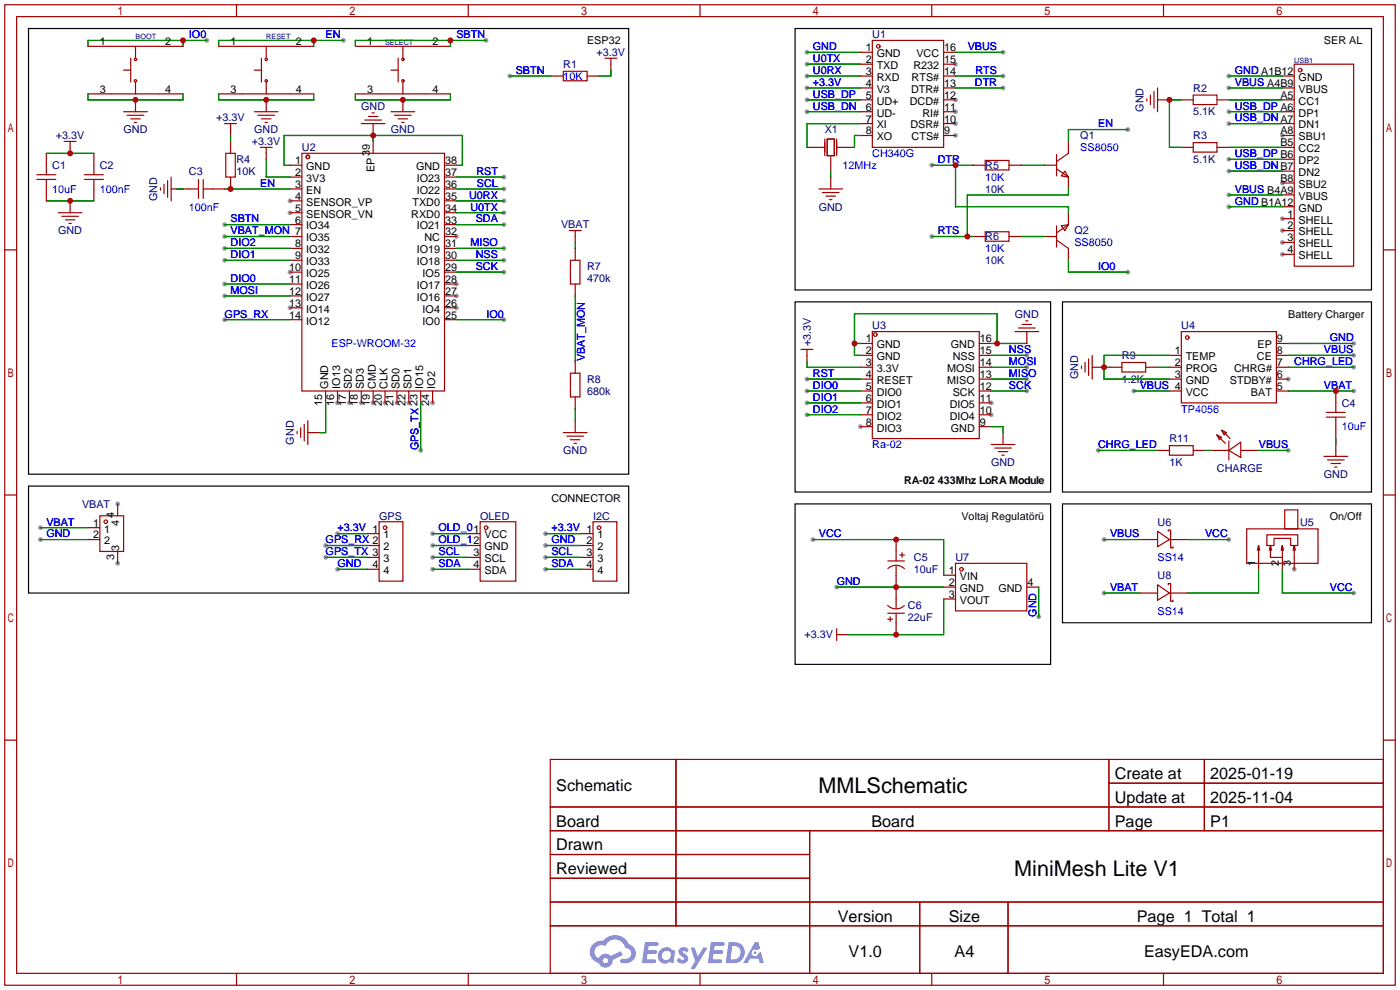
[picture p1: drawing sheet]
<svg xmlns="http://www.w3.org/2000/svg" width="299mm" height="212mm" viewBox="0 0 299 212" stroke-linecap="round" stroke-linejoin="round" font-family="sans-serif">
<g fill="#999">
<circle cx="62" cy="42.9" r=".51"/>
<circle cx="62" cy="45.5" r=".51"/>
<circle cx="62" cy="58.2" r=".51"/>
<circle cx="62" cy="65.8" r=".51"/>
<circle cx="72.1" cy="86.1" r=".51"/>
<circle cx="74.7" cy="86.1" r=".51"/>
<circle cx="77.2" cy="86.1" r=".51"/>
<circle cx="79.8" cy="86.1" r=".51"/>
<circle cx="82.3" cy="86.1" r=".51"/>
<circle cx="84.8" cy="86.1" r=".51"/>
<circle cx="87.4" cy="86.1" r=".51"/>
<circle cx="92.5" cy="86.1" r=".51"/>
<circle cx="97.5" cy="65.8" r=".51"/>
<circle cx="97.5" cy="63.2" r=".51"/>
<circle cx="97.5" cy="60.7" r=".51"/>
<circle cx="97.5" cy="50.5" r=".51"/>
<circle cx="274.1" cy="29" r=".51"/>
<circle cx="274.1" cy="39.1" r=".51"/>
<circle cx="274.1" cy="46.7" r=".51"/>
<circle cx="274.1" cy="49.3" r=".51"/>
<circle cx="274.1" cy="51.8" r=".51"/>
<circle cx="274.1" cy="54.4" r=".51"/>
<circle cx="183.9" cy="91.2" r=".51"/>
<circle cx="211.8" cy="88.6" r=".51"/>
<circle cx="211.8" cy="86.1" r=".51"/>
<circle cx="275.3" cy="81" r=".51"/>
<circle cx="276.6" cy="121.7" r=".51"/>
<circle cx="25.1" cy="120.4" r=".51"/>
<circle cx="25.1" cy="107.7" r=".51"/>
<circle cx="204.2" cy="29" r=".51"/>
<circle cx="204.2" cy="26.4" r=".51"/>
<circle cx="204.2" cy="23.9" r=".51"/>
<circle cx="204.2" cy="21.3" r=".51"/>
<circle cx="204.2" cy="13.7" r=".51"/>
<circle cx="73.4" cy="8.6" r=".51"/>
<circle cx="44.2" cy="8.6" r=".51"/>
<circle cx="107.7" cy="68.3" r=".51"/>
<circle cx="107.7" cy="37.8" r=".51"/>
<circle cx="107.7" cy="40.4" r=".51"/>
<circle cx="107.7" cy="42.9" r=".51"/>
<circle cx="107.7" cy="45.5" r=".51"/>
<circle cx="107.7" cy="48" r=".51"/>
<circle cx="107.7" cy="53.1" r=".51"/>
<circle cx="107.7" cy="55.6" r=".51"/>
<circle cx="107.7" cy="58.2" r=".51"/>
<circle cx="48" cy="63.2" r=".51"/>
<circle cx="48" cy="60.7" r=".51"/>
<circle cx="48" cy="50.5" r=".51"/>
<circle cx="48" cy="53.1" r=".51"/>
<circle cx="48" cy="55.6" r=".51"/>
<circle cx="262.6" cy="44.2" r=".51"/>
<circle cx="262.6" cy="16.3" r=".51"/>
<circle cx="262.6" cy="18.8" r=".51"/>
<circle cx="262.6" cy="41.7" r=".51"/>
<circle cx="262.6" cy="23.9" r=".51"/>
<circle cx="262.6" cy="26.4" r=".51"/>
<circle cx="262.6" cy="34" r=".51"/>
<circle cx="262.6" cy="36.6" r=".51"/>
<circle cx="241" cy="27.7" r=".51"/>
<circle cx="241" cy="58.2" r=".51"/>
<circle cx="199.1" cy="35.3" r=".51"/>
<circle cx="199.1" cy="50.5" r=".51"/>
<circle cx="172.5" cy="81" r=".51"/>
<circle cx="172.5" cy="83.6" r=".51"/>
<circle cx="172.5" cy="86.1" r=".51"/>
<circle cx="172.5" cy="88.6" r=".51"/>
<circle cx="219.5" cy="75.9" r=".51"/>
<circle cx="219.5" cy="78.5" r=".51"/>
<circle cx="219.5" cy="81" r=".51"/>
<circle cx="219.5" cy="83.6" r=".51"/>
<circle cx="289.3" cy="83.6" r=".51"/>
<circle cx="275.3" cy="96.3" r=".51"/>
<circle cx="234.7" cy="96.3" r=".51"/>
<circle cx="242.3" cy="83.6" r=".51"/>
<circle cx="289.3" cy="75.9" r=".51"/>
<circle cx="289.3" cy="78.5" r=".51"/>
<circle cx="289.3" cy="73.4" r=".51"/>
<circle cx="236" cy="115.3" r=".51"/>
<circle cx="236" cy="126.7" r=".51"/>
<circle cx="262.6" cy="115.3" r=".51"/>
<circle cx="289.3" cy="126.7" r=".51"/>
<circle cx="172.5" cy="11.2" r=".51"/>
<circle cx="214.4" cy="11.2" r=".51"/>
<circle cx="172.5" cy="21.3" r=".51"/>
<circle cx="172.5" cy="23.9" r=".51"/>
<circle cx="214.4" cy="16.3" r=".51"/>
<circle cx="214.4" cy="18.8" r=".51"/>
<circle cx="172.5" cy="13.7" r=".51"/>
<circle cx="172.5" cy="16.3" r=".51"/>
<circle cx="172.5" cy="18.8" r=".51"/>
<circle cx="116.6" cy="114" r=".51"/>
<circle cx="116.6" cy="116.6" r=".51"/>
<circle cx="116.6" cy="119.1" r=".51"/>
<circle cx="116.6" cy="121.7" r=".51"/>
<circle cx="8.6" cy="112.8" r=".51"/>
<circle cx="8.6" cy="115.3" r=".51"/>
<circle cx="92.5" cy="114" r=".51"/>
<circle cx="92.5" cy="116.6" r=".51"/>
<circle cx="92.5" cy="119.1" r=".51"/>
<circle cx="92.5" cy="121.7" r=".51"/>
<circle cx="72.1" cy="114" r=".51"/>
<circle cx="72.1" cy="121.7" r=".51"/>
<circle cx="69.6" cy="116.6" r=".51"/>
<circle cx="69.6" cy="119.1" r=".51"/>
<circle cx="103.9" cy="8.6" r=".51"/>
<circle cx="109" cy="16.3" r=".51"/>
<circle cx="48" cy="48" r=".51"/>
<circle cx="173.7" cy="115.3" r=".51"/>
<circle cx="178.8" cy="125.5" r=".51"/>
<circle cx="222" cy="131.8" r=".51"/>
<circle cx="48" cy="68.3" r=".51"/>
<circle cx="89.9" cy="96.3" r=".51"/>
</g>
<g fill="none" stroke="#a10000" stroke-width=".25">
<path d="M1 1h297.2v209.6h-297.2zM3.6 3.6h292.1v204.4h-292.1zM50.5 1v2.6M100.1 1v2.6M149.6 1v2.6M199.1 1v2.6M248.7 1v2.6M1 53.4h2.6M295.7 53.4h2.5M1 105.8h2.6M295.7 105.8h2.5M1 158.2h2.6"/>
<path d="M295.7 158.2h2.5M117.6 162.3h178.1v45.7h-178.1zM117.6 172.5h178.1M117.6 177.5h178.1M144.5 162.3v35.6M173 177.5v30.5M237 162.3v15.2M237 167.4h58.7M257.4 162.3v15.2M117.6 182.6h55.4M117.6 192.8h178.1M117.6 187.7h55.4"/>
<path d="M117.6 197.9h178.1M196.6 192.8v15.2M215.4 192.8v15.2M50.5 208v2.6M100.1 208v2.6M149.6 208v2.6M199.1 208v2.6M248.7 208v2.6"/>
</g>
<g fill="#5487ff">
<path d="M145.3 202.7a1.3 1.3 0 0 1 1.9 .3l-.4 .6a.54 .54 0 0 0-.9-.2l.1 .2a1.34 1.34 0 0 1 .9 1.8 1.47 1.47 0 0 1-2.3-.1l.5-.6 .8 .5a.31 .31 0 0 0 .4-.3 .31 .31 0 0 0-.3-.4 1.12 1.12 0 0 1-.7-1.8z"/>
<path d="M147.6 202.5h.9l.6 2 1.2-2h.9l-2.7 4.6h-.9l1-1.7z"/>
<path d="M137.8 201.4h1.7a1.31 1.31 0 0 1 1.2 .2 .4 .4 0 0 1-.3 .5l-1.8 .1-.1 .9h1.6a.4 .4 0 0 1 .4 .4 .4 .4 0 0 1-.5 .4h-1.6l-.2 1.2h1.4a.46 .46 0 0 1 .5 0 .46 .46 0 0 1 .1 .5l-.4 .2h-2.6z"/>
<path d="M151.9 201.4h1.7a1.32 1.32 0 0 1 1.2 .2 .39 .39 0 0 1-.3 .5l-1.8 .1-.1 .9h1.6a.4 .4 0 0 1 .4 .4 .4 .4 0 0 1-.4 .4h-1.7l-.2 1.2h1.4a.46 .46 0 0 1 .5 0 .46 .46 0 0 1 .1 .5l-.4 .2h-2.6z"/>
<path d="M161.3 201.4h.8l.3 1.3-.6 .4a.75 .75 0 0 0-1.1 .3 .75 .75 0 0 0 .5 1 .75 .75 0 0 0 .9-.7l.5-.2 .6 2.3h-.8l-.3-.9h-1.8l-.5 .9h-1z"/>
<path d="M155.7 201.4l-.6 4.4h1.5a2.27 2.27 0 0 0 2.6-2.2 2.27 2.27 0 0 0-2.7-2.2zM156.5 202.1a1.5 1.5 0 0 1 1.8 1.6 1.5 1.5 0 0 1-1.9 1.4h-.3z"/>
<path d="M141.2 203a1.6 1.6 0 0 0-.3 2.3 1.6 1.6 0 0 0 2.3 .2l.7 .3 .3-2.4-.1-.3-.5-.1a1.58 1.58 0 0 0-2.4 0zM141.8 203.5a.98 .98 0 0 1 1.6 .4 .98 .98 0 0 1-1.1 1.3 .94 .94 0 0 1-.9-.7 .94 .94 0 0 1 .4-1z"/>
<path d="M126.8 201.8a2.37 2.37 0 0 0 1.1 4 1.54 1.54 0 0 0 1.8 1 1.54 1.54 0 0 0 1.2-1.6l2.2-1.1-.5-.8-2 1a1.57 1.57 0 0 0-2.7 .5 1.5 1.5 0 0 1-.7-2.1 1.5 1.5 0 0 1 2.2-.5 2.23 2.23 0 0 1 2.3-1.4 2.23 2.23 0 0 1 2 1.8 1.16 1.16 0 0 1 1.2 1.1 1.16 1.16 0 0 1-1.1 1.2h-.7a.47 .47 0 0 0-.5 .4 .47 .47 0 0 0 .4 .5 2.17 2.17 0 0 0 2.5-.9 2.17 2.17 0 0 0-.3-2.7l-.8-.4a3.2 3.2 0 0 0-5.5-.7l-1.1 .1zM128.8 205.3a.6 .6 0 0 1 1.2 0 .6 .6 0 0 1-1.2 0z"/>
<circle cx="161.4" cy="203.6" r=".28"/>
</g>
<g fill="none" stroke="#a10000" stroke-width=".25">
<path d="M18.8 9.9h20.3M26.4 15h1.5M27.9 12.4v5.1M29 9.9v2.5M29 17.5v2.6M46.7 9.9h20.4M54.4 15h1.5M55.9 12.4v5.1M56.9 9.9v2.5M56.9 17.5v2.6M75.9 9.9h20.4M83.6 15h1.5"/>
<path d="M85.1 12.4v5.1M86.1 9.9v2.5M86.1 17.5v2.6M117.9 16.3h2.5M120.4 15.2h5.1v2.1h-5.1zM125.5 16.3h2.5M129.3 12.4h2.5M130.6 12.4v2.6M183.9 16.3h2.5M183.9 18.8h2.5M183.9 11.2h2.5M183.9 13.7h2.5"/>
<path d="M186.4 8.6h15.3v22.9h-15.3zM201.7 16.3h2.5M201.7 18.8h2.5M201.7 11.2h2.5M201.7 13.7h2.5M246.6 19.6v3.5M247.4 18.8v5.1M274.1 16.3h2.5M274.1 18.8h2.5M276.6 13.7h12.7v43.2h-12.7zM7.9 37.3h4M7.9 38.4h4"/>
<path d="M9.9 32.8v4.5M9.9 38.4v4.5M13.7 30.2h2.6M15 30.2v2.6M18 37.3h4.1M18 38.4h4.1M18.8 20.1h20.3M20.1 32.8v4.5M20.1 38.4v4.5M26.4 23.9h5.1M27.2 24.6h3.5M27.9 25.4h2.1"/>
<path d="M28.7 26.2h.5M29 21.3v2.6M35.1 39.4v2M35.8 38.6v3.6M36.6 37.8v5.1M42.4 38.4v4M43.4 38.4v4M46.7 20.1h20.4M48 26.4h2.5M48.3 32.8h2v5h-2zM49.3 26.4v2.6M49.3 30.2v2.6"/>
<path d="M49.3 37.8v2.6M54.4 23.9h5M55.1 24.6h3.6M55.6 31.5h2.6M55.9 25.4h2M56.6 26.2h.5M56.9 21.3v2.6M56.9 31.5v2.5M62 35.3h2.5M62 37.8h2.5M64.5 32.8h30.5v50.8h-30.5zM75.9 20.1h20.4"/>
<path d="M77.2 26.4h5.1M78 25.7h3.5M78.7 24.9h2.1M79.5 24.1h.5M79.8 26.4v2.6M79.8 30.2v2.6M83.6 23.9h5M84.3 24.6h3.6M85.1 25.4h2M85.9 26.2h.5M86.1 21.3v2.6M95 35.3h2.5"/>
<path d="M95 37.8h2.5M172.5 31.5h3.8M176.3 29.7v3.6M176.8 29.7h1.5v3.6h-1.5zM177.5 33.5v3.1M177.5 37.8v2.6M178.8 31.5h3.8M178.8 29.7v3.6M183.9 26.4h2.5M183.9 23.9h2.5M183.9 21.3h2.5M183.9 29h2.5"/>
<path d="M201.7 26.4h2.5M201.7 23.9h2.5M201.7 21.3h2.5M201.7 29h2.5M208 35.3h2.6M210.6 34.3h5v2h-5zM215.6 35.3h2.6M223.3 35.3h2.5M225.8 36.1l2.5 1.7M225.8 33v4.6M227.6 36.6l.7 1.2-1.5-.2zM228.3 30.2v2.6l-2.5 1.7"/>
<path d="M228.3 37.8v2.6M245.1 21.1v.5M245.9 20.3v2.1M247.4 21.3h2.5M252.5 31.5h2.5M252.5 21.3h2.5M255 20.3h5.1v2.1h-5.1zM255 30.5h5.1v2h-5.1zM260.1 31.5h2.5M260.1 21.3h2.5M274.1 26.4h2.5M274.1 23.9h2.5"/>
<path d="M274.1 31.5h2.5M274.1 21.3h2.5M274.1 29h2.5M274.1 34h2.5M274.1 36.6h2.5M274.1 39.1h2.5M12.4 45.5h5.1M13.2 46.2h3.6M14 47h2M14.7 47.8h.5M15 42.9v2.6M34.3 40.1v.5"/>
<path d="M36.6 40.4h5.8M43.4 40.4h4.6M62 40.4h2.5M62 42.9h2.5M62 45.5h2.5M62 48h2.5M62 50.5h2.5M62 53.1h2.5M62 55.6h2.5M62 58.2h2.5M95 40.4h2.5M95 42.9h2.5"/>
<path d="M95 45.5h2.5M95 48h2.5M95 50.5h2.5M95 53.1h2.5M95 55.6h2.5M95 58.2h2.5M121.7 49.3h2.5M121.9 55.6h2.1v5.1h-2.1zM122.9 49.3v2.5M122.9 53.1v2.5M175 40.4h5.1M175.8 41.1h3.5"/>
<path d="M176.5 41.9h2.1M177.3 42.7h.5M208 50.5h2.6M210.6 49.5h5v2.1h-5zM215.6 50.5h2.6M223.3 50.5h2.5M225.8 51.3l2.5 1.8v2.5M225.8 48.3v4.5M226.8 48.3l1.5-.3-.7 1.3zM228.3 45.5v2.5M228.3 48l-2.5 1.8M274.1 41.7h2.5"/>
<path d="M274.1 44.2h2.5M274.1 46.7h2.5M274.1 49.3h2.5M274.1 51.8h2.5M274.1 54.4h2.5M62 60.7h2.5M62 63.2h2.5M62 65.8h2.5M62 68.3h2.5M95 60.7h2.5M95 63.2h2.5M95 65.8h2.5"/>
<path d="M95 68.3h2.5M121.9 79.8h2.1v5h-2.1zM122.9 60.7v2.5M122.9 77.2v2.6M171.2 74.7h2.5M172.5 74.7v2.5M183.9 73.4h2.5M183.9 75.9h2.5M183.9 78.5h2.5M186.4 70.9h22.9v22.8h-22.9zM209.3 73.4h2.5M209.3 75.9h2.5"/>
<path d="M209.3 78.5h2.5M216.9 70.9h5.1M217.7 70.1h3.5M218.4 69.3h2.1M219.2 68.6h.5M219.5 70.9v2.5M231.1 78.2v.5M231.9 77.5v2M232.7 76.7v3.6M233.4 78.5h2.6M233.4 75.9v5.1M237.2 78.5h2.6"/>
<path d="M239.8 77.5h5.1v2h-5.1zM244.9 78.5h2.5M249.9 75.9h2.6M249.9 78.5h2.6M252.5 70.9h20.3v15.2h-20.3zM272.8 73.4h2.5M272.8 75.9h2.5M272.8 78.5h2.5M63.5 92.2v.5M64.3 91.4v2.1M65 90.7v3.5M65.8 92.5h2.5"/>
<path d="M65.8 89.9v5.1M69.6 83.6v2.5M72.1 83.6v2.5M74.7 83.6v2.5M77.2 83.6v2.5M79.8 83.6v2.5M82.3 83.6v2.5M84.8 83.6v2.5M87.4 83.6v2.5M89.9 83.6v2.5M92.5 83.6v2.5M120.4 92.5h5.1"/>
<path d="M121.2 93.2h3.5M121.9 94h2.1M122.7 94.7h.5M122.9 84.8v2.6M122.9 89.9v2.6M183.9 81h2.5M183.9 83.6h2.5M183.9 86.1h2.5M183.9 88.6h2.5M183.9 91.2h2.5M209.3 81h2.5M209.3 83.6h2.5"/>
<path d="M209.3 86.1h2.5M209.3 88.6h2.5M209.3 91.2h2.5M211.8 95h5.1M212.6 95.8h3.6M213.4 96.5h2M214.1 97.3h.5M214.4 92.5v2.5M247.4 96.3h2.5M249.9 95.2h5.1v2.1h-5.1zM249.9 81h2.6M249.9 83.6h2.6"/>
<path d="M255 96.3h2.6M258.8 96.3h3.8M260.1 93l1 .5-.5 .5zM260.1 93l1.8 1.7M261.1 91.9l1 .6-.5 .5zM261.1 91.9l1.8 1.8M262.6 96.3l2.6-1.8v3.3zM262.6 94.2v4.1M265.2 96.3h3.8M272.8 81h2.5M272.8 83.6h2.5M283 97.5h5"/>
<path d="M283.5 88.1h4M283.5 89.2h4M283.7 98.3h3.6M284.5 99.1h2M285.2 99.8h.6M285.5 83.6v4.5M285.5 89.2v4.5M285.5 95v2.5M18.8 115.3h2.5M18.8 112.8h2.5M21.3 110.2h5.1v7.7h-5.1zM25.1 107.7v2.5"/>
<path d="M25.1 117.9v2.5M78.5 114h2.5M78.5 116.6h2.5M78.5 119.1h2.5M81 111.5h5.1v12.7h-5.1zM100.1 114h2.5M100.1 116.6h2.5M100.1 119.1h2.5M102.6 111.5h7.6v12.7h-7.6zM124.2 114h2.5M124.2 116.6h2.5M124.2 119.1h2.5"/>
<path d="M126.7 111.5h5.1v12.7h-5.1zM189.7 119.9h3.6M191.5 115.3v4.6M192.3 118.6h1M192.8 118.1v1M243.6 115.3h3.8M247.4 113.5l2.5 1.8-2.5 1.5zM249.7 113.5v-.2h.5v3.8h.5v-.3M249.9 115.3h3.8M266.4 113h15.3v7.4h-15.3zM268.7 117.6l.3-1v5.1M269 116.6l.2 1"/>
<path d="M270.8 114.3h6.6v2.3h-1.6v-1.5h-3.5v1.5h-1.5zM271.5 116.6l-.2 1M271.8 117.6l-.3-1v2.5h2.6M273.8 117.6l.3-1v2.5M274.1 119.1v2.6M274.1 116.6l.2 1M274.6 109h2.8v4h-2.8zM276.4 117.6l.2-1v5.1M276.6 116.6l.3 1M78.5 121.7h2.5M100.1 121.7h2.5M124.2 121.7h2.5"/>
<path d="M178.8 134.4v2.5M178.8 135.6h2.6M189.7 129.4a2.54 2.54 0 0 0 3.6 0M189.7 131.1h3.6M189.7 132.3h1.1M189.8 121.5a2.54 2.54 0 0 1 3.5 0M190.2 131.8v1M191.5 120.9v9.1M191.5 131.1v4.5M201.7 122.9h2.5M201.7 125.5h2.5M201.7 128h2.5"/>
<path d="M204.2 120.4h15.3v10.2h-15.3zM219.5 125.5h2.5M243.6 126.7h3.8M247.4 125l2.5 1.7-2.5 1.6zM249.7 125v-.3h.5v3.8h.5v-.2M249.9 126.7h3.8"/>
<circle cx="29" cy="17.3" r=".25"/>
<circle cx="29" cy="12.7" r=".25"/>
<circle cx="56.9" cy="17.3" r=".25"/>
<circle cx="56.9" cy="12.7" r=".25"/>
<circle cx="86.1" cy="17.3" r=".25"/>
<circle cx="86.1" cy="12.7" r=".25"/>
<circle cx="187.7" cy="9.9" r=".38"/>
<circle cx="277.9" cy="15" r=".38"/>
<circle cx="65.8" cy="33.5" r=".38"/>
<circle cx="187.1" cy="71.5" r=".38"/>
<circle cx="253.7" cy="72.1" r=".38"/>
<circle cx="22.6" cy="111.5" r=".38"/>
<circle cx="82.3" cy="112.8" r=".38"/>
<circle cx="103.9" cy="112.8" r=".38"/>
<circle cx="128" cy="112.8" r=".38"/>
<circle cx="205.5" cy="121.7" r=".38"/>
</g>
<g fill="none" stroke="#008700" stroke-width=".25">
<path d="M39.1 8.6v1.3M44.2 8.6h-25.4v1.3M67.1 8.6v1.3M73.4 8.6h-26.7v1.3M96.3 8.6v1.3M103.9 8.6h-28v1.3M109 16.3h8.9M130.6 15v1.3h-2.6M172.5 16.3h11.4M172.5 18.8h11.4M172.5 11.2h11.4M172.5 13.7h11.4"/>
<path d="M204.2 16.3h10.2M204.2 18.8h10.2M204.2 11.2h10.2M262.6 16.3h11.5M262.6 18.8h11.5M9.9 32.8h10.2M18.8 20.1v1.2h20.3v-1.2M46.7 20.1v1.2h20.4v-1.2M49.3 29v1.2M56.9 34v3.8h5.1M62 35.3h-1.3v-6.3h38.1v6.3h-1.3M75.9 20.1v1.2h20.4v-1.2"/>
<path d="M79.8 29v1.2M97.5 37.8h10.2M172.5 23.9h11.4M172.5 21.3h11.4M177.5 36.6v1.2M183.9 29h-1.3v2.5M183.9 26.4h-11.4v5.1M199.1 35.3h8.9M204.2 35.3v8.9h24.1v1.3M218.2 35.3h5.1M241 27.7h-12.7v2.5M252.5 21.3h-2.6v10.2h2.6"/>
<path d="M262.6 23.9h11.5M262.6 26.4h11.5M262.6 34h11.5M262.6 36.6h11.5M262.6 21.3h11.5M262.6 31.5h11.5M9.9 42.9h10.2M37.8 40.4h1.3M48 40.4h14M48 48h14M48 53.1h14M48 55.6h14"/>
<path d="M48 50.5h14M97.5 40.4h10.2M97.5 42.9h10.2M97.5 45.5h10.2M97.5 48h10.2M97.5 53.1h10.2M97.5 55.6h10.2M97.5 58.2h10.2M122.9 51.8v1.3M199.1 50.5h8.9M218.2 50.5h5.1M228.3 55.6v2.6h12.7"/>
<path d="M228.3 40.4v1.3h-21.5v8.8M262.6 44.2h11.5M262.6 41.7h11.5M48 68.3h14M48 63.2h14M48 60.7h14M97.5 68.3h10.2M122.9 63.2v14M172.5 77.2v1.3h11.4M182.6 73.4h1.3M211.8 78.5h7.7M211.8 75.9h7.7"/>
<path d="M211.8 73.4h7.7M213.1 73.4v-6.3h-30.5v8.8h1.3M236 78.5h1.2M247.4 78.5h2.5M249.9 75.9h-13.9v5.1h13.9M275.3 78.5h14M275.3 75.9h14M275.3 73.4h14M69.6 86.1v6.4h-1.3M89.9 86.1v10.2M122.9 87.4v2.5M172.5 81h11.4"/>
<path d="M172.5 83.6h11.4M172.5 86.1h11.4M172.5 88.6h11.4M211.8 81h7.7M211.8 83.6h7.7M211.8 91.2h2.6v1.3M234.7 96.3h12.7M242.3 83.6h7.6M257.6 96.3h1.2M269 96.3h6.3M275.3 83.6h14M285.5 93.7v1.3"/>
<path d="M8.6 115.3h10.2M8.6 112.8h10.2M69.6 116.6h8.9M69.6 119.1h8.9M72.1 114h6.4M92.5 114h7.6M92.5 116.6h7.6M92.5 119.1h7.6M116.6 114h7.6M116.6 116.6h7.6M116.6 119.1h7.6M173.7 115.3h28v7.6"/>
<path d="M236 115.3h7.6M253.7 115.3h8.9M72.1 121.7h6.4M92.5 121.7h7.6M116.6 121.7h7.6M178.8 125.5h22.9M201.7 128v7.6h-20.3M222 125.5v6.3M236 126.7h7.6M269 121.7v5h-15.3M274.1 121.7v5h15.2"/>
</g>
<path d="M6.1 6.1h128.3v95.2h-128.3zM169.9 6.1h123.2v55.9h-123.2zM169.9 64.5h54.6v40.7h-54.6zM227.1 64.5h66v40.7h-66zM6.1 103.9h128.3v22.8h-128.3zM169.9 107.7h54.6v34.3h-54.6zM227.1 107.7h66v25.4h-66z" fill="none" stroke="#000" stroke-width=".25"/>
<g fill="#c00">
<circle cx="79.8" cy="29" r=".63"/>
<circle cx="49.3" cy="40.4" r=".63"/>
<circle cx="67.1" cy="8.6" r=".63"/>
<circle cx="39.1" cy="8.6" r=".63"/>
<circle cx="15" cy="42.9" r=".63"/>
<circle cx="15" cy="32.8" r=".63"/>
<circle cx="204.2" cy="35.3" r=".63"/>
<circle cx="206.8" cy="50.5" r=".63"/>
<circle cx="182.6" cy="73.4" r=".63"/>
<circle cx="213.1" cy="73.4" r=".63"/>
<circle cx="285.5" cy="83.6" r=".63"/>
<circle cx="236" cy="78.5" r=".63"/>
<circle cx="249.9" cy="21.3" r=".63"/>
<circle cx="96.3" cy="8.6" r=".63"/>
<circle cx="86.1" cy="21.3" r=".63"/>
<circle cx="56.9" cy="21.3" r=".63"/>
<circle cx="29" cy="21.3" r=".63"/>
<circle cx="191.5" cy="115.3" r=".63"/>
<circle cx="191.5" cy="135.6" r=".63"/>
<circle cx="191.5" cy="125.5" r=".63"/>
</g>
<g font-size="4.6">
<text x="174.9" y="169.4">MMLSchematic</text>
<text x="216.8" y="187.2">MiniMesh Lite V1</text>
</g>
<g font-size="3.5">
<text x="238.3" y="166.5">Create at</text>
<text x="258.7" y="166.5">2025-01-19</text>
<text x="118.9" y="169.1">Schematic</text>
<text x="238.3" y="171.6">Update at</text>
<text x="258.7" y="171.6">2025-11-04</text>
<text x="118.9" y="176.7">Board</text>
<text x="186.2" y="176.7">Board</text>
<text x="238.3" y="176.7">Page</text>
<text x="258.7" y="176.7">P1</text>
<text x="118.9" y="181.8">Drawn</text>
<text x="118.9" y="186.8">Reviewed</text>
<text x="179.1" y="197">Version</text>
<text x="202.8" y="197">Size</text>
<text x="243" y="197">Page 1 Total 1</text>
<text x="181.4" y="204.6">V1.0</text>
<text x="204" y="204.6">A4</text>
<text x="244.5" y="204.6">EasyEDA.com</text>
</g>
<g font-size="2.3">
<text x="21.3" y="9.7">1</text>
<text x="35.3" y="9.7">2</text>
<text x="49.3" y="9.7">1</text>
<text x="63.2" y="9.7">2</text>
<text x="78.5" y="9.7">1</text>
<text x="92.5" y="9.7">2</text>
<text x="125.5" y="9.4">ESP32</text>
<text x="185" y="10.9">1</text>
<text x="201.8" y="10.9">16</text>
<text x="283" y="9.4">SER AL</text>
<text x="185" y="13.5">2</text>
<text x="185" y="16">3</text>
<text x="187.4" y="12.2">GND</text>
<text x="187.4" y="14.8">TXD</text>
<text x="187.4" y="17.3">RXD</text>
<text x="194.8" y="17.3">RTS#</text>
<text x="195.2" y="14.8">R232</text>
<text x="195.9" y="12.2">VCC</text>
<text x="201.8" y="16">14</text>
<text x="201.8" y="13.5">15</text>
<text x="277.5" y="17.3">GND</text>
<text x="21.3" y="19.8">3</text>
<text x="35.3" y="19.8">4</text>
<text x="49.3" y="19.8">3</text>
<text x="63.2" y="19.8">4</text>
<text x="78.5" y="19.8">3</text>
<text x="92.5" y="19.8">4</text>
<text x="185" y="18.6">4</text>
<text x="185" y="21.1">5</text>
<text x="185" y="23.6">6</text>
<text x="187.4" y="19.8">V3</text>
<text x="187.4" y="22.4">UD+</text>
<text x="194.5" y="22.4">DCD#</text>
<text x="194.7" y="19.8">DTR#</text>
<text x="201.8" y="23.6">11</text>
<text x="201.8" y="21.1">12</text>
<text x="201.8" y="18.6">13</text>
<text x="273.7" y="21.1">A5</text>
<text x="277.5" y="19.8">VBUS</text>
<text x="277.5" y="22.4">CC1</text>
<text x="185" y="26.2">7</text>
<text x="185" y="28.7">8</text>
<text x="187.4" y="24.9">UD-</text>
<text x="187.4" y="27.5">XI</text>
<text x="187.4" y="30">XO</text>
<text x="194.6" y="27.5">DSR#</text>
<text x="194.8" y="30">CTS#</text>
<text x="197.1" y="24.9">RI#</text>
<text x="201.8" y="28.7">9</text>
<text x="201.8" y="26.2">10</text>
<text x="273.7" y="28.7">A8</text>
<text x="277.5" y="24.9">DP1</text>
<text x="277.5" y="27.5">DN1</text>
<text x="277.5" y="30">SBU1</text>
<text x="63.1" y="35.1">1</text>
<text x="79" y="33.3" transform="rotate(-90 79 33.3)">39</text>
<text x="95.1" y="35.1">38</text>
<text x="273.7" y="31.3">B5</text>
<text x="277.5" y="32.5">CC2</text>
<text x="277.5" y="35.1">DP2</text>
<text x="63.1" y="37.6">2</text>
<text x="63.1" y="40.2">3</text>
<text x="65.5" y="36.3">GND</text>
<text x="65.5" y="38.9">3V3</text>
<text x="65.5" y="41.4">EN</text>
<text x="80.1" y="36.8" transform="rotate(-90 80.1 36.8)">EP</text>
<text x="88.9" y="36.3">GND</text>
<text x="89.1" y="41.4">IO22</text>
<text x="89.1" y="38.9">IO23</text>
<text x="95.1" y="40.2">36</text>
<text x="95.1" y="37.6">37</text>
<text x="273.7" y="38.9">B8</text>
<text x="277.5" y="37.6">DN2</text>
<text x="277.5" y="40.2">SBU2</text>
<text x="63.1" y="42.7">4</text>
<text x="63.1" y="45.2">5</text>
<text x="63.1" y="47.8">6</text>
<text x="65.5" y="44">SENSOR_VP</text>
<text x="65.5" y="46.5">SENSOR_VN</text>
<text x="87.9" y="46.5">RXD0</text>
<text x="88.2" y="44">TXD0</text>
<text x="95.1" y="47.8">33</text>
<text x="95.1" y="45.2">34</text>
<text x="95.1" y="42.7">35</text>
<text x="275.2" y="46.5">1</text>
<text x="277.5" y="42.7">VBUS</text>
<text x="277.5" y="45.2">GND</text>
<text x="277.5" y="47.8">SHELL</text>
<text x="63.1" y="52.9">8</text>
<text x="65.5" y="49">IO34</text>
<text x="65.5" y="51.6">IO35</text>
<text x="89.1" y="49">IO21</text>
<text x="90.7" y="51.6">NC</text>
<text x="95.1" y="52.9">31</text>
<text x="95.1" y="50.3">32</text>
<text x="275.2" y="49">2</text>
<text x="275.2" y="51.6">3</text>
<text x="277.5" y="50.3">SHELL</text>
<text x="277.5" y="52.9">SHELL</text>
<text x="61.8" y="57.9">10</text>
<text x="63.1" y="55.4">9</text>
<text x="65.5" y="54.1">IO32</text>
<text x="65.5" y="56.7">IO33</text>
<text x="65.5" y="59.2">IO25</text>
<text x="89.1" y="56.7">IO18</text>
<text x="89.1" y="54.1">IO19</text>
<text x="90.3" y="59.2">IO5</text>
<text x="95.1" y="57.9">29</text>
<text x="95.1" y="55.4">30</text>
<text x="275.2" y="54.1">4</text>
<text x="277.5" y="55.4">SHELL</text>
<text x="61.8" y="60.5">11</text>
<text x="61.8" y="63">12</text>
<text x="61.8" y="65.6">13</text>
<text x="65.5" y="61.7">IO26</text>
<text x="65.5" y="64.3">IO27</text>
<text x="89.1" y="64.3">IO16</text>
<text x="89.1" y="61.7">IO17</text>
<text x="95.1" y="65.6">26</text>
<text x="95.1" y="63">27</text>
<text x="95.1" y="60.5">28</text>
<text x="61.8" y="68.1">14</text>
<text x="65.5" y="66.8">IO14</text>
<text x="65.5" y="69.4">IO12</text>
<text x="90.3" y="69.4">IO0</text>
<text x="90.3" y="66.8">IO4</text>
<text x="95.1" y="68.1">25</text>
<text x="275.3" y="67.9">Battery Charger</text>
<text x="185" y="73.2">1</text>
<text x="185" y="75.7">2</text>
<text x="187.4" y="74.4">GND</text>
<text x="187.4" y="77">GND</text>
<text x="203.2" y="74.4">GND</text>
<text x="203.6" y="77">NSS</text>
<text x="209.4" y="75.7">15</text>
<text x="209.4" y="73.2">16</text>
<text x="251.1" y="75.7">1</text>
<text x="253.4" y="77">TEMP</text>
<text x="268.6" y="77">CE</text>
<text x="268.8" y="74.4">EP</text>
<text x="272.9" y="75.7">8</text>
<text x="272.9" y="73.2">9</text>
<text x="70.1" y="83.1" transform="rotate(-90 70.1 83.1)">GND</text>
<text x="72.7" y="83.1" transform="rotate(-90 72.7 83.1)">IO13</text>
<text x="75.2" y="83.1" transform="rotate(-90 75.2 83.1)">SD2</text>
<text x="77.8" y="83.1" transform="rotate(-90 77.8 83.1)">SD3</text>
<text x="80.3" y="83.1" transform="rotate(-90 80.3 83.1)">CMD</text>
<text x="82.8" y="83.1" transform="rotate(-90 82.8 83.1)">CLK</text>
<text x="85.4" y="83.1" transform="rotate(-90 85.4 83.1)">SD0</text>
<text x="87.9" y="83.1" transform="rotate(-90 87.9 83.1)">SD1</text>
<text x="90.5" y="83.1" transform="rotate(-90 90.5 83.1)">IO15</text>
<text x="93" y="83.1" transform="rotate(-90 93 83.1)">IO2</text>
<text x="185" y="78.3">3</text>
<text x="185" y="80.8">4</text>
<text x="185" y="83.3">5</text>
<text x="187.4" y="79.5">3.3V</text>
<text x="187.4" y="82.1">RESET</text>
<text x="202.5" y="82.1">MISO</text>
<text x="202.5" y="79.5">MOSI</text>
<text x="209.4" y="83.3">12</text>
<text x="209.4" y="80.8">13</text>
<text x="209.4" y="78.3">14</text>
<text x="251.1" y="78.3">2</text>
<text x="251.1" y="80.8">3</text>
<text x="253.4" y="79.5">PROG</text>
<text x="253.4" y="82.1">GND</text>
<text x="262.9" y="82.1">STDBY#</text>
<text x="263.8" y="79.5">CHRG#</text>
<text x="272.9" y="83.3">5</text>
<text x="272.9" y="80.8">6</text>
<text x="272.9" y="78.3">7</text>
<text x="68.9" y="86.7" transform="rotate(-90 68.9 86.7)">15</text>
<text x="71.4" y="86.7" transform="rotate(-90 71.4 86.7)">16</text>
<text x="74" y="86.7" transform="rotate(-90 74 86.7)">17</text>
<text x="76.5" y="86.7" transform="rotate(-90 76.5 86.7)">18</text>
<text x="79" y="86.7" transform="rotate(-90 79 86.7)">19</text>
<text x="81.6" y="86.7" transform="rotate(-90 81.6 86.7)">20</text>
<text x="84.1" y="86.7" transform="rotate(-90 84.1 86.7)">21</text>
<text x="86.7" y="86.7" transform="rotate(-90 86.7 86.7)">22</text>
<text x="91.7" y="86.7" transform="rotate(-90 91.7 86.7)">24</text>
<text x="185" y="85.9">6</text>
<text x="185" y="88.4">7</text>
<text x="187.4" y="84.6">DIO0</text>
<text x="187.4" y="87.1">DIO1</text>
<text x="187.4" y="89.7">DIO2</text>
<text x="203" y="89.7">DIO4</text>
<text x="203" y="87.1">DIO5</text>
<text x="203.6" y="84.6">SCK</text>
<text x="209.4" y="88.4">10</text>
<text x="209.4" y="85.9">11</text>
<text x="253.4" y="84.6">VCC</text>
<text x="267.4" y="84.6">BAT</text>
<text x="185" y="91">8</text>
<text x="187.4" y="92.2">DIO3</text>
<text x="203.2" y="92.2">GND</text>
<text x="209.4" y="91">9</text>
<text x="117.9" y="107.2">CONNECTOR</text>
<text x="193.2" y="103.4">RA-02 433Mhz LoRA Module</text>
<text x="19.9" y="112.5">1</text>
<text x="22.3" y="113.8">1</text>
<text x="24.4" y="110.7" transform="rotate(-90 24.4 110.7)">4</text>
<text x="25.4" y="112.5" transform="rotate(-90 25.4 112.5)">4</text>
<text x="205.5" y="111">Voltaj Regulatörü</text>
<text x="284.2" y="111">On/Off</text>
<text x="19.9" y="115.1">2</text>
<text x="22.3" y="116.4">2</text>
<text x="24.4" y="119.6" transform="rotate(-90 24.4 119.6)">3</text>
<text x="25.4" y="117.8" transform="rotate(-90 25.4 117.8)">3</text>
<text x="82" y="115.1">1</text>
<text x="82" y="117.6">2</text>
<text x="101.2" y="118.9">3</text>
<text x="103.6" y="115.1">VCC</text>
<text x="103.6" y="117.6">GND</text>
<text x="125.3" y="116.4">2</text>
<text x="125.3" y="118.9">3</text>
<text x="127.7" y="115.1">1</text>
<text x="127.7" y="117.6">2</text>
<text x="79.6" y="121.4">4</text>
<text x="82" y="120.2">3</text>
<text x="82" y="122.7">4</text>
<text x="101.2" y="121.4">4</text>
<text x="103.6" y="120.2">SCL</text>
<text x="103.6" y="122.7">SDA</text>
<text x="125.3" y="121.4">4</text>
<text x="127.7" y="120.2">3</text>
<text x="127.7" y="122.7">4</text>
<text x="202.8" y="122.7">1</text>
<text x="202.8" y="125.2">2</text>
<text x="205.2" y="124">VIN</text>
<text x="219.6" y="125.2">4</text>
<text x="268.3" y="120.9" transform="rotate(-90 268.3 120.9)">1</text>
<text x="273.3" y="120.9" transform="rotate(-90 273.3 120.9)">2</text>
<text x="275.9" y="120.9" transform="rotate(-90 275.9 120.9)">3</text>
<text x="202.8" y="127.8">3</text>
<text x="205.2" y="126.5">GND</text>
<text x="205.2" y="129.1">VOUT</text>
<text x="213.4" y="126.5">GND</text>
</g>
<g font-size="2.3" fill="#00f">
<text x="40.4" y="8.2">IO0</text>
<text x="69.6" y="8.2">EN</text>
<text x="97.5" y="8.2">SBTN</text>
<text x="173.7" y="10.7">GND</text>
<text x="206.8" y="10.7">VBUS</text>
<text x="110.2" y="15.8">SBTN</text>
<text x="120.4" y="17.1">10K</text>
<text x="173.7" y="13.3">U0TX</text>
<text x="173.7" y="15.8">U0RX</text>
<text x="208.5" y="15.8">RTS</text>
<text x="263.9" y="15.8">GND A1B12</text>
<text x="173.7" y="20.9">USB_DP</text>
<text x="173.7" y="23.4">USB_DN</text>
<text x="173.7" y="18.3">+3.3V</text>
<text x="208.4" y="18.3">DTR</text>
<text x="263.9" y="18.3">VBUS A4B9</text>
<text x="263.9" y="23.4">USB_DP A6</text>
<text x="234.7" y="27.2">EN</text>
<text x="263.9" y="26">USB_DNA7</text>
<text x="186.4" y="33.6">CH340G</text>
<text x="200.4" y="34.8">DTR</text>
<text x="230.9" y="32.3">SS8050</text>
<text x="263.9" y="33.6">USB_DP B6</text>
<text x="11.2" y="41.2">10uF</text>
<text x="21.3" y="41.2">100nF</text>
<text x="55.6" y="39.9">EN</text>
<text x="101.8" y="37.4">RST</text>
<text x="101.9" y="39.9">SCL</text>
<text x="180.1" y="36.1">12MHz</text>
<text x="210.6" y="38.7">10K</text>
<text x="263.9" y="41.2">VBUS B4A9</text>
<text x="263.9" y="36.1">USB_DNB7</text>
<text x="40.4" y="45">100nF</text>
<text x="49.3" y="47.5">SBTN</text>
<text x="100.3" y="42.5">U0RX</text>
<text x="100.5" y="45">U0TX</text>
<text x="101.7" y="47.5">SDA</text>
<text x="263.9" y="43.7">GND B1A12</text>
<text x="49.3" y="50.1">VBAT_MON 7</text>
<text x="49.3" y="52.6">DIO2</text>
<text x="100.5" y="52.6">MISO</text>
<text x="200.4" y="50.1">RTS</text>
<text x="210.6" y="53.9">10K</text>
<text x="229.6" y="52.6">SS8050</text>
<text x="49.3" y="55.2">DIO1</text>
<text x="101.7" y="55.2">NSS</text>
<text x="101.7" y="57.7">SCK</text>
<text x="234.7" y="57.7">IO0</text>
<text x="49.3" y="62.8">MOSI</text>
<text x="49.3" y="60.2">DIO0</text>
<text x="48" y="67.9">GPS_RX</text>
<text x="104" y="67.9">IO0</text>
<text x="70.9" y="74.2">ESP-WROOM-32</text>
<text x="125" y="77.2" transform="rotate(-90 125 77.2)">VBAT_MON</text>
<text x="215.6" y="75.5">NSS</text>
<text x="283" y="75.5">VBUS</text>
<text x="284.2" y="72.9">GND</text>
<text x="173.7" y="80.6">RST</text>
<text x="173.7" y="83.1">DIO0</text>
<text x="215.6" y="78">MOSI</text>
<text x="215.6" y="80.6">MISO</text>
<text x="215.6" y="83.1">SCK</text>
<text x="243.6" y="83.1">VBUS 4</text>
<text x="276.6" y="78">CHRG_LED</text>
<text x="283" y="83.1">VBAT</text>
<text x="173.7" y="85.6">DIO1</text>
<text x="173.7" y="88.2">DIO2</text>
<text x="252.5" y="88.2">TP4056</text>
<text x="186.4" y="95.8">Ra-02</text>
<text x="234.7" y="95.8">CHRG_LED</text>
<text x="269" y="95.8">VBUS</text>
<text x="286.8" y="92">10uF</text>
<text x="89.5" y="96.3" transform="rotate(-90 89.5 96.3)">GPS_TX 23</text>
<text x="9.9" y="112.3">VBAT</text>
<text x="72.1" y="113.6">+3.3V 1</text>
<text x="93.7" y="113.6">OLD_01</text>
<text x="117.9" y="113.6">+3.3V 1</text>
<text x="9.9" y="114.9">GND</text>
<text x="69.6" y="116.1">GPS_RX 2</text>
<text x="69.6" y="118.7">GPS_TX 3</text>
<text x="93.7" y="116.1">OLD_12</text>
<text x="93.7" y="118.7">SCL</text>
<text x="117.9" y="116.1">GND</text>
<text x="117.9" y="118.7">SCL</text>
<text x="175" y="114.9">VCC</text>
<text x="237.2" y="114.9">VBUS</text>
<text x="247.4" y="119.9">SS14</text>
<text x="257.6" y="114.9">VCC</text>
<text x="72.1" y="121.2">GND</text>
<text x="93.7" y="121.2">SDA</text>
<text x="117.9" y="121.2">SDA</text>
<text x="178.8" y="125">GND</text>
<text x="221.5" y="131.8" transform="rotate(-90 221.5 131.8)">GND</text>
<text x="237.2" y="126.3">VBAT</text>
<text x="247.4" y="131.4">SS14</text>
<text x="284.2" y="126.3">VCC</text>
</g>
<g font-size="2.3" fill="#000080">
<text x="127.5" y="12">+3.3V</text>
<text x="186.4" y="8.2">U1</text>
<text x="120.4" y="14.5">R1</text>
<text x="77.2" y="23.4">GND</text>
<text x="244.4" y="23.9" transform="rotate(-90 244.4 23.9)">GND</text>
<text x="255" y="19.6">R2</text>
<text x="11.9" y="29.8">+3.3V</text>
<text x="26.4" y="28.5">GND</text>
<text x="46.2" y="26">+3.3V</text>
<text x="54.3" y="28.5">GND</text>
<text x="83.5" y="28.5">GND</text>
<text x="176.3" y="28.5">X1</text>
<text x="230.9" y="29.8">Q1</text>
<text x="255" y="24.7">5.1K</text>
<text x="255" y="29.8">R3</text>
<text x="50.5" y="34.8">R4</text>
<text x="53.8" y="31">+3.3V</text>
<text x="64.5" y="32.3">U2</text>
<text x="255" y="34.8">5.1K</text>
<text x="11.2" y="36.1">C1</text>
<text x="21.3" y="36.1">C2</text>
<text x="40.4" y="37.4">C3</text>
<text x="50.5" y="37.4">10K</text>
<text x="210.6" y="36.1">R5</text>
<text x="210.6" y="41.2">10K</text>
<text x="33.6" y="43" transform="rotate(-90 33.6 43)">GND</text>
<text x="175" y="45">GND</text>
<text x="12.4" y="50.1">GND</text>
<text x="119.9" y="48.8">VBAT</text>
<text x="210.6" y="51.4">R6</text>
<text x="229.6" y="50.1">Q2</text>
<text x="125.5" y="57.7">R7</text>
<text x="210.6" y="56.4">10K</text>
<text x="125.5" y="60.2">470k</text>
<text x="186.4" y="70.4">U3</text>
<text x="216.9" y="67.9">GND</text>
<text x="252.5" y="70.4">U4</text>
<text x="173.3" y="73.9" transform="rotate(-90 173.3 73.9)">+3.3V</text>
<text x="239.8" y="76.8">R9</text>
<text x="125.5" y="81.8">R8</text>
<text x="230.4" y="81.1" transform="rotate(-90 230.4 81.1)">GND</text>
<text x="239.8" y="81.8">1.2K</text>
<text x="125.5" y="84.4">680k</text>
<text x="286.8" y="86.9">C4</text>
<text x="62.8" y="95" transform="rotate(-90 62.8 95)">GND</text>
<text x="249.9" y="94.5">R11</text>
<text x="120.4" y="97.1">GND</text>
<text x="211.8" y="99.6">GND</text>
<text x="249.9" y="99.6">1K</text>
<text x="260.1" y="100.9">CHARGE</text>
<text x="282.9" y="102.2">GND</text>
<text x="17.5" y="108.5">VBAT</text>
<text x="81" y="111">GPS</text>
<text x="102.6" y="111">OLED</text>
<text x="126.7" y="111">I2C</text>
<text x="247.4" y="112.3">U6</text>
<text x="277.9" y="112.3">U5</text>
<text x="195.3" y="119.9">C5</text>
<text x="204.2" y="119.9">U7</text>
<text x="195.3" y="122.5">10uF</text>
<text x="247.4" y="123.7">U8</text>
<text x="194.1" y="130.1">C6</text>
<text x="172" y="136.4">+3.3V</text>
<text x="194.1" y="132.6">22uF</text>
</g>
<g font-size="1.6" fill="#000080">
<text x="29" y="8.3">BOOT</text>
<text x="56.9" y="8.3">RESET</text>
<text x="82.3" y="9.6">SELECT</text>
<text x="276.6" y="13.4">USB1</text>
</g>
</svg>
